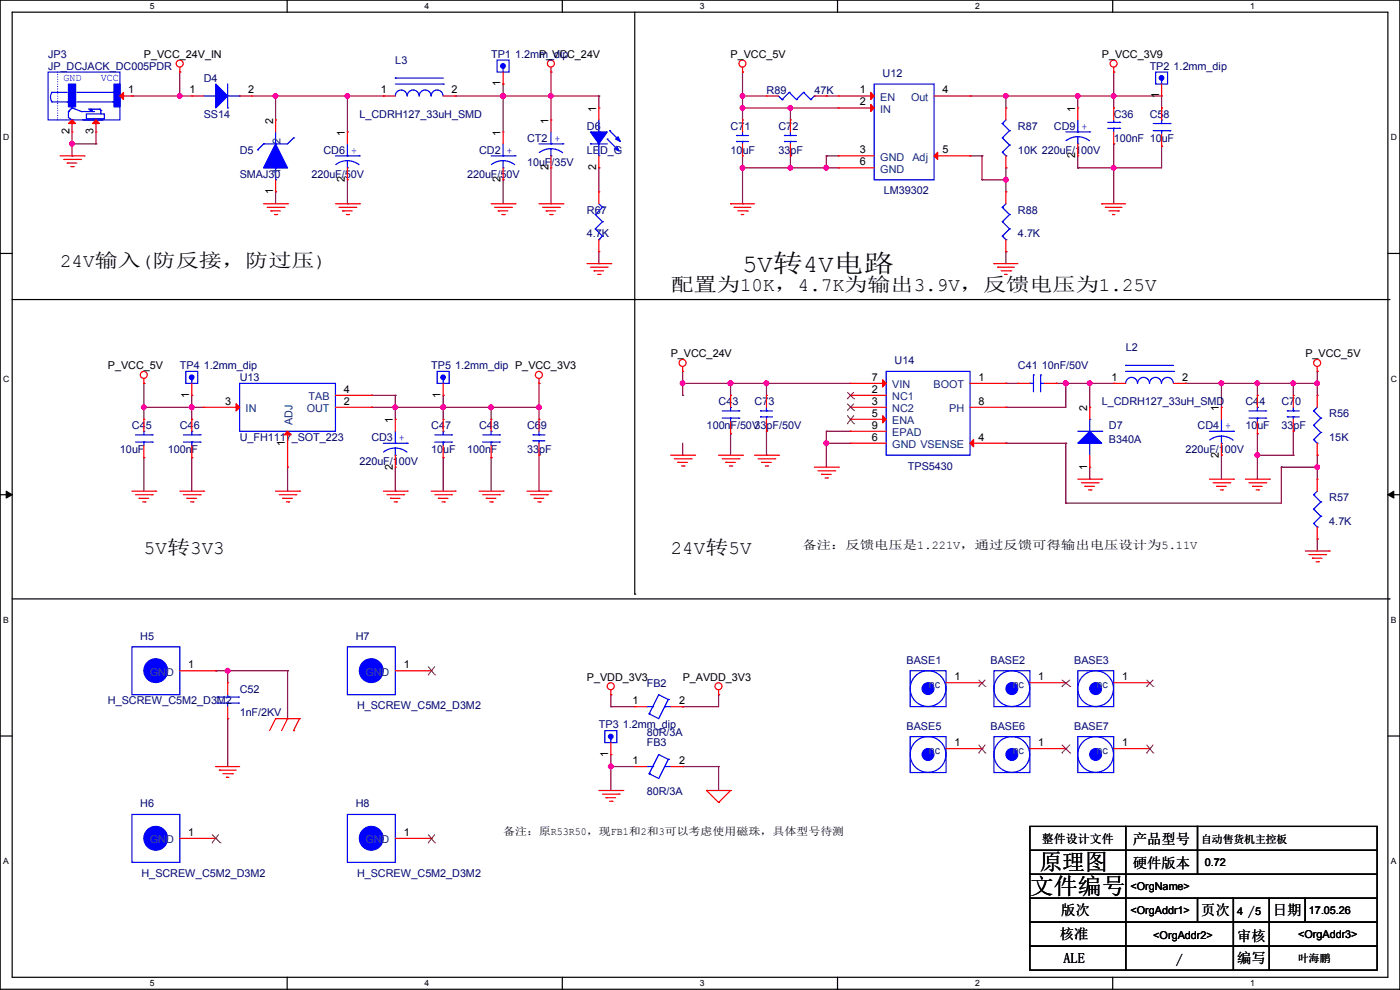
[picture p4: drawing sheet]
<svg xmlns="http://www.w3.org/2000/svg" width="297mm" height="210mm" viewBox="0 0 297 210" stroke-linecap="round" stroke-linejoin="round" font-family="sans-serif">
<path d="M0 0h297v209.8h-297zM2.6 2.6h291.8v204.7h-291.8z" fill="none" stroke="#000" stroke-width=".25"/>
<g fill="#fff">
<path d="M31.7 .3h1v2h-1z"/>
<path d="M31.7 207.6h1v1.9h-1z"/>
</g>
<path d="M60.9 0v2.6M60.9 207.3v2.5" fill="none" stroke="#000" stroke-width=".25"/>
<g fill="#fff">
<path d="M90.1 .3h1v2h-1z"/>
<path d="M90.1 207.6h1v1.9h-1z"/>
</g>
<path d="M119.3 0v2.6M119.3 207.3v2.5" fill="none" stroke="#000" stroke-width=".25"/>
<g fill="#fff">
<path d="M148.5 .3h.9v2h-.9z"/>
<path d="M148.5 207.6h.9v1.9h-.9z"/>
</g>
<path d="M177.7 0v2.6M177.7 207.3v2.5" fill="none" stroke="#000" stroke-width=".25"/>
<g fill="#fff">
<path d="M206.8 .3h1v2h-1z"/>
<path d="M206.8 207.6h1v1.9h-1z"/>
</g>
<path d="M236.1 0v2.6M236.1 207.3v2.5" fill="none" stroke="#000" stroke-width=".25"/>
<g fill="#fff">
<path d="M265.2 .3h1v2h-1z"/>
<path d="M265.2 207.6h1v1.9h-1z"/>
<path d="M.7 28.2h1.2v1.9h-1.2z"/>
<path d="M295.1 28.2h1.2v1.9h-1.2z"/>
<path d="M.7 79.3h1.2v2h-1.2z"/>
<path d="M295.1 79.3h1.2v2h-1.2z"/>
</g>
<path d="M0 53.8h2.6M294.4 53.8h2.6" fill="none" stroke="#000" stroke-width=".25"/>
<g fill="#fff">
<path d="M.7 130.5h1.2v2h-1.2z"/>
<path d="M295.1 130.5h1.1v2h-1.1z"/>
</g>
<path d="M0 104.9h2.6M294.4 104.9h2.6" fill="none" stroke="#000" stroke-width=".25"/>
<path d="M1.3 104.2l1.3 .7-1.3 .8zM294.4 104.9l1.3-.7v1.5z" fill="#000" stroke="#000" stroke-width=".21"/>
<g fill="#fff">
<path d="M.7 181.7h1.2v2h-1.2z"/>
<path d="M295.1 181.7h1.1v2h-1.1z"/>
</g>
<g fill="none" stroke="#000" stroke-width=".25">
<path d="M134.7 2.6v123.4M2.6 63.5h292.1M294.7 63.5h.1M2.6 127h292.1M134.7 126h.1M294.7 127h.1M0 156.1h2.6M294.4 156.1h2.6M218.5 175.3h20.3v5.1h-20.3zM238.8 175.3h15.2v5.1h-15.2zM254 175.3h38.1v5.1h-38.1zM218.5 180.4h20.3v5.1h-20.3z"/>
<path d="M218.5 185.5h20.3v5h-20.3zM218.5 190.5h20.3v5.1h-20.3zM218.5 195.6h20.3v5.1h-20.3zM238.8 180.4h15.2v5.1h-15.2zM238.8 185.5h53.3v5h-53.3zM238.8 190.5h15.2v5.1h-15.2zM238.8 195.6h22.9v5.1h-22.9zM254 190.5h7.7v5.1h-7.7zM254 180.4h38.1v5.1h-38.1zM261.7 195.6h7.6v5.1h-7.6zM261.7 190.5h7.6v5.1h-7.6zM269.3 195.6h22.8v5.1h-22.8z"/>
<path d="M269.3 190.5h7.6v5.1h-7.6zM276.9 190.5h15.2v5.1h-15.2zM218.5 200.7h20.3v5.1h-20.3zM238.8 200.7h22.9v5.1h-22.9zM261.7 200.7h7.6v5.1h-7.6zM269.3 200.7h22.8v5.1h-22.8z"/>
</g>
<g fill="none" stroke="#800040" stroke-width=".25">
<path d="M38.1 15.3h.1M38.1 15.3v5.1M106.7 17.8h.1M106.7 17.8v10.2M116.9 15.3h.1M116.9 15.3v10.1M157.5 15.3h.1M157.5 15.3v10.1M236.3 15.3h.1M236.3 15.3v7.6M15.3 30.5h.1M15.3 33.1h.1"/>
<path d="M15.3 28v5.1M15.3 30.5h5.1M20.4 30.5h.1M20.4 28v2.5M28 20.4h.1M28 20.4h12.7M38.1 20.4h.1M53.4 20.4h27.9M58.5 20.4h.1M58.5 20.4v5M73.7 20.4h.1M73.7 20.4v7.6"/>
<path d="M73.7 38.1v5.1M81.3 20.4h.1M96.6 20.4h30.4M106.7 20.4h.1M106.7 38.1h.1M106.7 38.1v5.1M116.9 20.4h.1M116.9 35.6v7.6M127 35.6h.1M127 20.4h.1M127 20.4v2.5M127 35.6v5.1"/>
<path d="M157.5 22.9h.1M157.5 20.4h.1M157.5 35.6h.1M157.5 20.4h5.1M157.5 33.1v10.1M157.5 35.6h20.3M157.5 22.9h20.3M167.7 22.9h.1M167.7 35.6h.1M167.7 22.9v2.5M167.7 33.1v2.5M175.3 20.4h.1"/>
<path d="M175.3 33.1h.1M175.3 35.6h.1M175.3 20.4h2.5M175.3 33.1v2.5M175.3 33.1h2.5M205.8 33.1h.1M205.8 20.4h.1M205.8 20.4h40.6v2.5M205.8 33.1h2.5M208.3 33.1h.1M208.3 38.1h.1M208.3 33.1v5"/>
<path d="M208.3 38.1h5.1M213.4 20.4h.1M213.4 35.6h.1M213.4 38.1h.1M213.4 20.4v2.5M213.4 35.6v5.1M228.6 20.4h.1M228.6 35.6h.1M228.6 20.4v2.5M228.6 33.1v2.5M236.3 20.4h.1M236.3 30.5h.1"/>
<path d="M236.3 35.6h.1M236.3 30.5v12.7M246.4 31h.1M246.4 22.9h.1M246.4 31v4.6h-17.8M58.5 40.7h.1M58.5 40.7v2.5M73.7 43.2h.1M116.9 43.2h.1M127 55.9h.1M127 53.4v2.5M157.5 43.2h.1"/>
<path d="M213.4 53.4h.1M213.4 53.4v2.5M144.8 78.8v5.1M279.4 78.8h.1M279.4 78.8v5.1M30.5 97.1h.1M30.5 81.3h.1M30.5 86.4h.1M30.5 86.4h12.7M30.5 81.3v7.6M30.5 97.1v7.1M40.7 97.1h.1"/>
<path d="M40.7 86.4h.1M40.7 83.9h.1M40.7 83.9v5M40.7 97.1v7.1M61 99.1h.1M61 99.1v5.1M78.8 83.9h.1M78.8 86.4h.1M78.8 86.4h35.5M78.8 83.9h5.1M83.9 86.4h.1M83.9 83.9h.1"/>
<path d="M83.9 83.9v5M83.9 99.1v5.1M94 97.1h.1M94 86.4h.1M94 83.9h.1M94 83.9v5M94 97.1v7.1M104.2 97.1h.1M104.2 86.4h.1M104.2 86.4v2.5M104.2 97.1v7.1M114.3 81.3h.1"/>
<path d="M114.3 86.4h.1M114.3 81.3v7.6M114.3 96.6v7.6M144.8 81.3h.1M144.8 83.9h.1M144.8 96.6h.1M144.8 81.3h35.6M144.8 94v2.6M155 92h.1M155 83.9h.1M155 81.3h.1M155 81.3v2.6"/>
<path d="M155 92v4.6M162.6 81.3h.1M162.6 96.6h.1M162.6 81.3v2.6M162.6 91.5v5.1M175.3 94h.1M175.3 91.5h.1M175.3 94h5.1M175.3 91.5v7.6M175.3 91.5h5.1M213.4 86.4h.1M213.4 94h.1"/>
<path d="M213.4 81.3h.1M213.4 81.3h2.5M213.4 94h12.7M224.1 81.3h.1M224.1 81.3h12.2M226.1 81.3h.1M226.1 94h.1M226.1 81.3v5.1h-12.7M226.1 94v12.7M231.2 81.3h.1M231.2 81.3v5.1M231.2 99.1v2.5"/>
<path d="M251.5 81.3h.1M251.5 81.3h27.9M259.1 81.3h.1M259.1 96.6h.1M259.1 81.3v5.1M259.1 96.6v5M266.7 96.6h.1M266.7 83.9h.1M266.7 92h.1M266.7 81.3h.1M266.7 81.3v2.6M266.7 92v9.6"/>
<path d="M266.7 96.6h7.7M271.8 99.1h.1M271.8 99.1v7.6h-45.7M271.8 99.1h7.6M274.4 81.3h.1M274.4 96.6h.1M274.4 81.3v2.6M274.4 91.5v5.1M279.4 81.3h.1M279.4 99.1h.1M279.4 96.6h.1M279.4 96.6v5"/>
<path d="M83.9 104.2h.1M114.3 104.2h.1M226.1 106.7h.1M231.2 101.6h.1M279.4 114.3h.1M279.4 114.3v2.6M45.8 142.3h.1M45.8 142.3h15.2M48.3 142.3h.1M48.3 152.4h.1M48.3 142.3v2.5M48.3 152.4v10.2"/>
<path d="M61 142.3h.1M61 142.3v10.1M129.6 147.4h.1M129.6 149.9h.1M129.6 149.9h5.1M129.6 147.4v2.5M144.8 149.9h.1M152.4 147.4h.1M152.4 147.4v2.5h-7.6M129.6 162.6h.1M129.6 160.1h.1M129.6 162.6h5.1"/>
<path d="M129.6 160.1v7.6M144.8 162.6h.1M144.8 162.6h7.6M152.4 162.6h.1M152.4 162.6v5.1"/>
</g>
<g fill="#f0f" stroke="#f0f" stroke-width=".25">
<circle cx="38.1" cy="20.3" r=".49"/>
<circle cx="106.7" cy="20.3" r=".49"/>
<circle cx="231.2" cy="81.3" r=".49"/>
<circle cx="226.1" cy="81.3" r=".49"/>
<circle cx="279.4" cy="81.3" r=".49"/>
<circle cx="274.3" cy="81.3" r=".49"/>
<circle cx="279.4" cy="99.1" r=".49"/>
<circle cx="266.7" cy="96.5" r=".49"/>
<circle cx="259.1" cy="81.3" r=".49"/>
<circle cx="175.3" cy="94" r=".49"/>
<circle cx="155" cy="81.3" r=".49"/>
<circle cx="144.8" cy="81.3" r=".49"/>
<circle cx="40.7" cy="86.4" r=".49"/>
<circle cx="30.5" cy="86.4" r=".49"/>
<circle cx="94" cy="86.4" r=".49"/>
<circle cx="83.8" cy="86.4" r=".49"/>
<circle cx="114.3" cy="86.4" r=".49"/>
<circle cx="104.2" cy="86.4" r=".49"/>
<circle cx="48.3" cy="142.3" r=".49"/>
<circle cx="15.3" cy="30.5" r=".49"/>
<circle cx="129.6" cy="162.6" r=".49"/>
<circle cx="58.4" cy="20.3" r=".49"/>
<circle cx="73.7" cy="20.3" r=".49"/>
<circle cx="266.7" cy="81.3" r=".49"/>
<circle cx="162.6" cy="81.3" r=".49"/>
<circle cx="157.5" cy="35.6" r=".49"/>
<circle cx="236.2" cy="20.3" r=".49"/>
<circle cx="236.2" cy="35.6" r=".49"/>
<circle cx="157.5" cy="20.3" r=".49"/>
<circle cx="213.4" cy="20.3" r=".49"/>
<circle cx="228.6" cy="20.3" r=".49"/>
<circle cx="213.4" cy="38.1" r=".49"/>
<circle cx="167.7" cy="22.9" r=".49"/>
<circle cx="157.5" cy="22.9" r=".49"/>
<circle cx="175.3" cy="35.6" r=".49"/>
<circle cx="167.7" cy="35.6" r=".49"/>
<circle cx="116.9" cy="20.3" r=".49"/>
</g>
<g fill="none" stroke="#f00" stroke-width=".25">
<path d="M38.1 15.3h.1M38.1 14.3v1M106.7 17.8h.1M106.7 15.3v2.5M116.9 15.3h.1M116.9 14.3v1M157.5 15.3h.1M157.5 14.3v1M236.3 15.3h.1M236.3 14.3v1M246.4 17.8v2.6M12.7 33.1h5.1"/>
<path d="M13.5 33.8h3.6M14.3 34.6h.1M14.3 34.6h2M15 35.3h.5M15.3 28h.1M15.3 25.4v2.6M15.5 35.3h.1M17.1 33.8h.1M17.8 33.1h.1M20.4 28h.1M20.4 25.4v2.6M25.4 20.4h2.6"/>
<path d="M28 20.4h.1M40.7 20.4h.1M40.7 20.4h2.5M50.8 20.4h2.6M53.4 20.4h.1M58.5 25.4h.1M58.5 25.4v2.6M58.5 38.1v2.6M73.7 28h.1M73.7 38.1h.1M73.7 28v2.5M73.7 35.6v2.5"/>
<path d="M81.3 20.4h.1M81.3 20.4h2.6M94 20.4h2.6M96.6 20.4h.1M106.7 28h.1M106.7 38.1h.1M106.7 28v2.5M106.7 35.6v2.5M116.9 25.4h.1M116.9 35.6h.1M116.9 25.4v2.6M116.9 33.1v2.5"/>
<path d="M127 22.9h.1M127 35.6h.1M127 22.9v2.5M127 33.1v2.5M157.5 33.1h.1M157.5 25.4h.1M157.5 25.4v2.6M157.5 30.5v2.6M162.6 20.4h.1M162.6 20.4h2.5M167.7 33.1h.1M167.7 25.4h.1"/>
<path d="M167.7 25.4v2.6M167.7 30.5v2.6M172.8 20.4h2.5M175.3 20.4h.1M177.8 20.4h.1M177.8 22.9h.1M177.8 33.1h.1M177.8 35.6h.1M177.8 33.1h7.7M177.8 20.4h7.7M177.8 22.9h7.7M177.8 35.6h7.7"/>
<path d="M198.2 33.1h7.6M198.2 20.4h7.6M205.8 20.4h.1M205.8 33.1h.1M213.4 35.6h.1M213.4 22.9h.1M213.4 22.9v2.5M213.4 33.1v2.5M228.6 22.9h.1M228.6 33.1h.1M228.6 22.9v2.5M228.6 30.5v2.6"/>
<path d="M236.3 22.9h.1M236.3 30.5h.1M236.3 22.9v2.5M236.3 28v2.5M246.4 20.4h.1M246.4 22.9h.1M246.4 31h.1M246.4 22.9v2.5M246.4 28.5v2.5M55.9 43.2h5.1M56.7 44h3.5M57.4 44.7h.1"/>
<path d="M57.4 44.7h2.1M58.2 45.5h.5M58.5 40.7h.1M58.7 45.5h.1M60.2 44h.1M61 43.2h.1M71.2 43.2h5M71.9 44h3.6M72.7 44.7h.1M72.7 44.7h2M73.4 45.5h.6M74 45.5h.1"/>
<path d="M75.5 44h.1M76.2 43.2h.1M104.2 43.2h5.1M104.9 44h3.6M105.7 44.7h.1M105.7 44.7h2M106.5 45.5h.5M107 45.5h.1M108.5 44h.1M109.3 43.2h.1M114.3 43.2h5.1M115.1 44h3.6"/>
<path d="M115.9 44.7h.1M115.9 44.7h2M116.6 45.5h.5M117.1 45.5h.1M118.7 44h.1M119.4 43.2h.1M124.5 55.9h5.1M125.3 56.7h3.5M126 57.4h.1M126 57.4h2.1M126.8 58.2h.5M127 40.7h.1"/>
<path d="M127 53.4h.1M127 40.7v2.5M127 50.8v2.6M127.3 58.2h.1M128.8 56.7h.1M129.6 55.9h.1M155 43.2h.1M155 43.2h5.1M155.7 44h.1M155.7 44h3.6M156.5 44.7h2M157.3 45.5h.1"/>
<path d="M157.3 45.5h.5M158.5 44.7h.1M210.9 55.9h.1M210.9 55.9h5M211.6 56.7h.1M211.6 56.7h3.6M212.4 57.4h2M213.1 58.2h.1M213.1 58.2h.6M213.4 53.4h.1M213.4 40.7h.1M213.4 40.7v2.5"/>
<path d="M213.4 50.8v2.6M214.4 57.4h.1M233.7 43.2h.1M233.7 43.2h5.1M234.5 44h.1M234.5 44h3.5M235.2 44.7h2.1M236 45.5h.1M236 45.5h.5M237.3 44.7h.1M144.8 78.8h.1M144.8 77.8v1"/>
<path d="M279.4 78.8h.1M279.4 77.8v1M30.5 81.3h.1M30.5 88.9h.1M30.5 97.1h.1M30.5 80.3v1M30.5 88.9v2.6M30.5 94.5v2.6M40.7 88.9h.1M40.7 97.1h.1M40.7 83.9h.1M40.7 81.3v2.6"/>
<path d="M40.7 88.9v2.6M40.7 94.5v2.6M43.2 86.4h.1M43.2 86.4h7.6M61 99.1h.1M61 91.5v7.6M71.2 86.4h7.6M71.2 83.9h7.6M78.8 86.4h.1M78.8 83.9h.1M83.9 88.9h.1M83.9 99.1h.1"/>
<path d="M83.9 88.9v2.6M83.9 96.6v2.5M94 83.9h.1M94 88.9h.1M94 97.1h.1M94 81.3v2.6M94 88.9v2.6M94 94.5v2.6M104.2 88.9h.1M104.2 97.1h.1M104.2 88.9v2.6M104.2 94.5v2.6"/>
<path d="M114.3 81.3h.1M114.3 96.6h.1M114.3 88.9h.1M114.3 80.3v1M114.3 88.9v2.6M114.3 94v2.6M142.3 96.6h5.1M143 97.3h3.6M143.8 98.1h.1M143.8 98.1h2M144.6 98.8h.5M145.1 98.8h.1"/>
<path d="M146.6 97.3h.1M147.4 96.6h.1M152.4 96.6h5.1M153.2 97.3h3.6M154 98.1h.1M154 98.1h2M154.7 98.8h.5M155 83.9h.1M155 92h.1M155 83.9v2.5M155 89.5v2.5M155.2 98.8h.1"/>
<path d="M156.8 97.3h.1M157.5 96.6h.1M160.1 96.6h5M160.8 97.3h3.6M161.6 98.1h.1M161.6 98.1h2M162.3 98.8h.6M162.6 91.5h.1M162.6 83.9h.1M162.6 83.9v2.5M162.6 88.9v2.6M162.9 98.8h.1"/>
<path d="M164.4 97.3h.1M165.1 96.6h.1M172.8 99.1h5M173.5 99.9h3.6M177.1 99.9h.1M177.8 99.1h.1M180.4 83.9h.1M180.4 86.4h.1M180.4 81.3h.1M180.4 94h.1M180.4 88.9h.1M180.4 91.5h.1"/>
<path d="M180.4 86.4h7.6M180.4 83.9h7.6M180.4 81.3h7.6M180.4 94h7.6M180.4 88.9h7.6M180.4 91.5h7.6M205.8 86.4h7.6M205.8 81.3h7.6M205.8 94h7.6M213.4 81.3h.1M213.4 94h.1M213.4 86.4h.1"/>
<path d="M215.9 81.3h.1M215.9 81.3h2.6M221.5 81.3h2.6M224.1 81.3h.1M231.2 86.4h.1M231.2 99.1h.1M231.2 86.4v2.5M231.2 96.6v2.5M236.3 81.3h.1M236.3 81.3h2.5M249 81.3h2.5M251.5 81.3h.1"/>
<path d="M259.1 86.4h.1M259.1 96.6h.1M259.1 86.4v2.5M259.1 94v2.6M266.7 83.9h.1M266.7 92h.1M266.7 83.9v2.5M266.7 89.5v2.5M274.4 91.5h.1M274.4 83.9h.1M274.4 83.9v2.5M274.4 88.9v2.6"/>
<path d="M279.4 96.6h.1M279.4 83.9h.1M279.4 83.9v2.5M279.4 94v2.6M28 104.2h5.1M28.7 104.9h3.6M29.5 105.7h.1M29.5 105.7h2M30.3 106.5h.5M30.8 106.5h.1M32.3 104.9h.1M33.1 104.2h.1"/>
<path d="M38.1 104.2h5.1M38.9 104.9h3.6M39.7 105.7h.1M39.7 105.7h2M40.4 106.5h.5M40.9 106.5h.1M42.5 104.9h.1M43.2 104.2h.1M58.5 104.2h5M59.2 104.9h3.6M60 105.7h.1M60 105.7h2"/>
<path d="M60.7 106.5h.6M61.3 106.5h.1M62.8 104.9h.1M63.5 104.2h.1M81.3 104.2h5.1M82.1 104.9h3.5M82.8 105.7h.1M82.8 105.7h2.1M83.6 106.5h.5M84.1 106.5h.1M85.6 104.9h.1M86.4 104.2h.1"/>
<path d="M91.5 104.2h5.1M92.2 104.9h3.6M93 105.7h.1M93 105.7h2M93.8 106.5h.5M94.3 106.5h.1M95.8 104.9h.1M96.6 104.2h.1M101.6 104.2h5.1M102.4 104.9h3.6M103.2 105.7h.1M103.2 105.7h2"/>
<path d="M103.9 106.5h.5M104.4 106.5h.1M106 104.9h.1M106.7 104.2h.1M111.8 104.2h5.1M112.6 104.9h3.5M113.3 105.7h.1M113.3 105.7h2.1M114.1 106.5h.5M114.6 106.5h.1M116.1 104.9h.1M116.9 104.2h.1"/>
<path d="M174.3 100.6h.1M174.3 100.6h2M175 101.4h.6M175.6 101.4h.1M228.6 101.6h5.1M229.4 102.4h3.6M230.2 103.2h.1M230.2 103.2h2M230.9 103.9h.5M231.4 103.9h.1M233 102.4h.1M233.7 101.6h.1"/>
<path d="M256.6 101.6h5.1M257.3 102.4h3.6M258.1 103.2h.1M258.1 103.2h2M258.9 103.9h.5M259.4 103.9h.1M260.9 102.4h.1M261.7 101.6h.1M264.2 101.6h5.1M265 102.4h3.5M265.7 103.2h.1M265.7 103.2h2.1"/>
<path d="M266.5 103.9h.5M267 103.9h.1M268.5 102.4h.1M269.3 101.6h.1M276.9 116.9h5.1M277.7 117.6h3.5M278.4 118.4h.1M278.4 118.4h2.1M279.2 119.2h.5M279.4 114.3h.1M279.4 101.6h.1M279.4 101.6v2.6"/>
<path d="M279.4 111.8v2.5M279.7 119.2h.1M281.2 117.6h.1M282 116.9h.1M38.1 142.3h7.7M45.8 142.3h.1M48.3 144.8h.1M48.3 152.4h.1M48.3 144.8v2.6M48.3 149.9v2.5M58.5 152.4h.1M58.5 152.4l-1.3 2.6"/>
<path d="M58.5 152.4h5M61 152.4h.1M61 152.4l-1.3 2.6M62.3 155h.1M63.5 152.4h.1M63.5 152.4l-1.2 2.6M83.9 142.3h7.6M91.5 142.3h.1M129.6 147.4h.1M129.6 146.3v1.1M129.6 157.5v2.6M134.7 149.9h.1"/>
<path d="M134.7 149.9h2.5M142.3 149.9h2.5M144.8 149.9h.1M152.4 147.4h.1M152.4 146.3v1.1M200.7 158.8h7.6M200.7 144.8h7.6M208.3 158.8h.1M208.3 144.8h.1M218.5 158.8h7.6M218.5 144.8h7.6M226.1 158.8h.1"/>
<path d="M226.1 144.8h.1M236.3 158.8h7.6M236.3 144.8h7.6M243.9 158.8h.1M243.9 144.8h.1M38.1 177.8h7.7M45.8 162.6h.1M45.8 177.8h.1M45.8 162.6h5M46.5 163.4h.1M46.5 163.4h3.6M47.3 164.1h2"/>
<path d="M48 164.9h.1M48 164.9h.6M49.3 164.1h.1M83.9 177.8h7.6M91.5 177.8h.1M127 167.7h5.1M127.8 168.4h3.6M128.6 169.2h.1M128.6 169.2h2M129.3 170h.5M129.6 160.1h.1M129.8 170h.1"/>
<path d="M131.4 168.4h.1M132.1 167.7h.1M134.7 162.6h.1M134.7 162.6h2.5M142.3 162.6h2.5M144.8 162.6h.1M149.9 167.7h.1M149.9 167.7h5.1M149.9 167.7l2.5 2.5M152.4 170.2h.1M155 167.7h.1M155 167.7l-2.6 2.5"/>
<circle cx="38.1" cy="13.5" r=".74"/>
<circle cx="116.9" cy="13.5" r=".74"/>
<circle cx="157.5" cy="13.5" r=".74"/>
<circle cx="236.2" cy="13.5" r=".74"/>
<circle cx="30.5" cy="79.5" r=".74"/>
<circle cx="114.3" cy="79.5" r=".74"/>
<circle cx="144.8" cy="77" r=".74"/>
<circle cx="279.4" cy="77" r=".74"/>
<circle cx="129.6" cy="145.6" r=".74"/>
<circle cx="152.4" cy="145.6" r=".74"/>
</g>
<g fill="none" stroke="#00f" stroke-width=".25">
<path d="M10.2 15.3h15.2v10.1h-15.2zM11 19.6h.1M11 19.6h3.3M11 19.6l-.3 1 .3 1M16.3 19.6h7.6M23.9 19.6h.1M48.3 17.8v5.1M83.9 16.6h.1M83.9 17.8h10.1M83.9 16.6h10.1M94 17.8h.1M105.5 12.7h2.5v2.6h-2.5z"/>
<path d="M106.7 14.5h.1M106.7 14.5v.8M167.4 19.6h.1M167.4 19.6l1.6 1.5M167.4 19.6l-1.5 1.5M170.5 19.6h.1M170.5 19.6l1.5 1.5M170.5 19.6l-1.5 1.5M185.5 17.8h12.7v20.3h-12.7zM245.2 15.3h2.5v2.5h-2.5zM246.4 17.1h.1M246.4 17.1v.7"/>
<path d="M11 21.6h3.3M14.3 21.6h.1M14.5 23.7h.1M14.5 23.7v1.2l.8 .5M15.3 22.9h.1M15.3 22.6h.1M15.3 25.4h.1M15.3 22.9l-.8 .8M15.3 22.9l2 .8M15.3 22.6v.3M16.3 21.6h7.6M17.3 23.7h.1"/>
<path d="M17.3 23.7h2.6M17.6 25.4h4M18.3 24.2h3.8v1h-3.8zM18.8 23.2h.1M18.8 23.2h2.3M19.9 23.7h.1M20.4 25.4h.1M20.4 25.2v.2M21.1 23.2h.1M21.1 23.2l.3 .2M21.4 23.4h.1M21.4 23.4v.8"/>
<path d="M21.6 25.4h.1M23.9 21.6h.1M43.2 20.4h2.6M45.8 20.4h.1M48.3 22.9h.1M48.3 20.4h2.5M50.8 20.4h.1M54.7 31.8h.1M55.9 35.6h5.1M55.9 30.5h.1M55.9 30.5l-1.2 1.3M58.5 38.1h.1"/>
<path d="M58.5 30.5h.1M58.5 28v2.5M58.5 35.6v2.5M62.3 29.3h.1M62.3 29.3l-1.3 1.2h-5.1M71.2 33.1h5M73.7 35.6h.1M73.7 33.1h.1M73.7 34.1l1.6 .3 .9 .5M73.7 34.1l-1.1 .1-1.4 .7M73.7 30.5v2.6M73.7 34.1v1.5"/>
<path d="M76.2 33.1h.1M83.9 20.4a1.25 1.25 0 0 1 1.2-1.3 1.25 1.25 0 0 1 1.3 1.3M86.4 20.4a1.25 1.25 0 0 1 1.3-1.3 1.25 1.25 0 0 1 1.2 1.3M88.9 20.4a1.25 1.25 0 0 1 1.3-1.3 1.25 1.25 0 0 1 1.2 1.3M91.5 20.4a1.25 1.25 0 0 1 1.2-1.3 1.25 1.25 0 0 1 1.3 1.3M104.2 33.1h5.1M106.7 35.6h.1M106.7 33.1h.1M106.7 34.1l1.6 .3 .9 .5M106.7 34.1l-1 .1-1.5 .7M106.7 30.5v2.6M106.7 34.1v1.5"/>
<path d="M109.3 33.1h.1M114.3 30.5h5.1M116.9 33.1h.1M116.9 30.5h.1M116.9 31.5l1.5 .4 .9 .5M116.9 31.5l-1.1 .2-1.4 .7M116.9 28v2.5M116.9 31.5v1.6M119.4 30.5h.1M125.3 30.5h.1M125.3 30.5h3.5M127 28h.1"/>
<path d="M127 33.1h.1M127 25.4v2.6M127 30.5v2.6M128.8 29.5h.1M128.8 29.5l1.8 1.8M129.3 27.7h.1M129.3 27.7l1.6 1.6M156.3 28.7h.1M156.3 30h.1M156.3 28.7h2.5M156.3 30h2.5M157.5 30h.1"/>
<path d="M157.5 28.7h.1M157.5 28v.7M157.5 30v.5M165.1 20.4l.8 .7M165.9 21.1h.1M166.4 28.7h.1M166.4 30h.1M166.4 28.7h2.6M166.4 30h2.6M167.7 30h.1M167.7 28.7h.1M167.7 28v.7"/>
<path d="M167.7 30v.5M169 21.1h.1M172 21.1h.1M172.8 20.4h.1M172.8 20.4l-.8 .7M212.6 32.3h.1M212.6 29.3h.1M212.6 26.2h.1M212.6 32.3l.8 .8M212.6 29.3l1.6 1.5M212.6 26.2l1.6 1.5M213.4 33.1h.1"/>
<path d="M213.4 25.4l-.8 .8M214.2 30.8h.1M214.2 27.7h.1M214.2 30.8l-1.6 1.5M214.2 27.7l-1.6 1.6M226.1 28h5.1M228.6 30.5h.1M228.6 28h.1M228.6 29l1.6 .3 .9 .6M228.6 29l-1 .1-1.4 .7M228.6 25.4v2.6M228.6 29v1.5"/>
<path d="M231.2 28h.1M235 27.2h2.5M235 26h2.5M236.3 26h.1M236.3 27.2h.1M236.3 25.4v.6M236.3 27.2v.8M237.5 27.2h.1M237.5 26h.1M244.6 27.7h3.6M244.6 26.2h3.6M246.4 25.4h.1"/>
<path d="M246.4 27.7h.1M246.4 25.4v.8M246.4 27.7v.8M248.2 27.7h.1M248.2 26.2h.1M126.3 45.5h.1M126.3 48.6h.1M126.3 45.5l1.5 1.5M126.3 48.6l1.5 1.5M127 50.8h.1M127 43.2l.8 .8M127.8 44h.1"/>
<path d="M127.8 47h.1M127.8 50.1h.1M127.8 44l-1.5 1.5M127.8 47l-1.5 1.6M127.8 50.1l-.8 .7M212.6 50.1h.1M212.6 47h.1M212.6 44h.1M212.6 50.1l.8 .7M212.6 47l1.6 1.6M212.6 44l1.6 1.5M213.4 50.8h.1"/>
<path d="M213.4 43.2l-.8 .8M214.2 48.6h.1M214.2 45.5h.1M214.2 48.6l-1.6 1.5M214.2 45.5l-1.6 1.5M39.4 78.8h2.6v2.5h-2.6zM92.8 78.8h2.5v2.5h-2.5zM188 78.8h17.8v17.8h-17.8zM219.2 79.5h.1M219.2 79.5v3.6M220.8 79.5h.1M220.8 79.5v3.6"/>
<path d="M238.8 77.5h.1M238.8 78.8h10.2M238.8 77.5h10.2M249 78.8h.1M28.7 93.8h3.6M28.7 92.2h3.6M30.5 91.5h.1M30.5 93.8h.1M30.5 91.5v.7M30.5 93.8v.7M32.3 93.8h.1M32.3 92.2h.1"/>
<path d="M38.9 93.8h3.6M38.9 92.2h3.6M40.7 91.5h.1M40.7 93.8h.1M40.7 80.6h.1M40.7 80.6v.7M40.7 91.5v.7M40.7 93.8v.7M42.5 93.8h.1M42.5 92.2h.1M50.8 81.3h20.4v10.2h-20.4zM81.3 94h5.1"/>
<path d="M83.9 96.6h.1M83.9 94h.1M83.9 95l1.5 .4 .9 .5M83.9 95l-1.1 .2-1.4 .7M83.9 91.5v2.5M83.9 95v1.6M86.4 94h.1M92.2 93.8h3.6M92.2 92.2h3.6M94 80.6h.1M94 91.5h.1M94 93.8h.1"/>
<path d="M94 80.6v.7M94 91.5v.7M94 93.8v.7M95.8 93.8h.1M95.8 92.2h.1M102.4 93.8h3.6M102.4 92.2h3.6M104.2 91.5h.1M104.2 93.8h.1M104.2 91.5v.7M104.2 93.8v.7M106 93.8h.1"/>
<path d="M106 92.2h.1M113.1 92.2h.1M113.1 93.5h.1M113.1 92.2h2.5M113.1 93.5h2.5M114.3 93.5h.1M114.3 92.2h.1M114.3 91.5v.7M114.3 93.5v.5M153.2 88.7h3.6M153.2 87.2h3.6M155 86.4h.1"/>
<path d="M155 88.7h.1M155 86.4v.8M155 88.7v.8M156.8 88.7h.1M156.8 87.2h.1M161.3 87.2h.1M161.3 88.4h.1M161.3 87.2h2.6M161.3 88.4h2.6M162.6 88.4h.1M162.6 87.2h.1M162.6 86.4v.8"/>
<path d="M162.6 88.4v.5M218.5 81.3h.1M218.5 81.3h.7M220.8 81.3h.1M220.8 81.3h.7M228.6 91.5h5.1M231.2 94h.1M231.2 88.9h.1M231.2 88.9v2.6M231.2 94v2.6M233.7 91.5h.1M238.8 81.3a1.25 1.25 0 0 1 1.3-1.2 1.25 1.25 0 0 1 1.2 1.2"/>
<path d="M241.3 81.3a1.25 1.25 0 0 1 1.3-1.2 1.25 1.25 0 0 1 1.2 1.2 1.29 1.29 0 0 1 1.3-1.2 1.29 1.29 0 0 1 1.3 1.2 1.25 1.25 0 0 1 1.3-1.2 1.25 1.25 0 0 1 1.2 1.2M256.6 91.5h5.1M259.1 94h.1M259.1 91.5h.1M259.1 92.5l1.6 .3 .9 .6M259.1 92.5l-1 .1-1.5 .7M259.1 88.9v2.6M259.1 92.5v1.5M261.7 91.5h.1M265 88.7h3.5M265 87.2h3.5M266.7 86.4h.1"/>
<path d="M266.7 88.7h.1M266.7 86.4v.8M266.7 88.7v.8M268.5 88.7h.1M268.5 87.2h.1M273.1 87.2h.1M273.1 88.4h.1M273.1 87.2h2.5M273.1 88.4h2.5M274.4 88.4h.1M274.4 87.2h.1M274.4 86.4v.8"/>
<path d="M274.4 88.4v.5M278.7 93.3h.1M278.7 90.2h.1M278.7 87.2h.1M278.7 93.3l.7 .7M278.7 90.2l1.5 1.5M278.7 87.2l1.5 1.5M279.4 94h.1M279.4 86.4l-.7 .8M280.2 91.7h.1M280.2 88.7h.1M280.2 91.7l-1.5 1.6"/>
<path d="M280.2 88.7l-1.5 1.5M278.7 111h.1M278.7 108h.1M278.7 104.9h.1M278.7 111l.7 .8M278.7 108l1.5 1.5M278.7 104.9l1.5 1.6M279.4 111.8h.1M279.4 104.2l-.7 .7M280.2 109.5h.1M280.2 106.5h.1M280.2 109.5l-1.5 1.5"/>
<path d="M280.2 106.5l-1.5 1.5M28 137.2h10.1v10.2h-10.1zM73.7 137.2h10.2v10.2h-10.2zM46 149.1h4.6M46 147.9h4.6M48.3 147.9h.1M48.3 149.1h.1M48.3 147.4v.5M48.3 149.1v.8M50.6 149.1h.1M50.6 147.9h.1M128.3 155h2.6v2.5h-2.6z"/>
<path d="M129.6 156.8h.1M129.6 156.8v.7M137.2 149.9h1.3M137.7 151.4h.1M138.5 149.9h.1M141 149.9h.1M141 149.9h1.3M141.8 148.4h.1M141.8 148.4l-2.1-1-2 4M141.8 148.4l-2.1 4-2-1M193.1 156.3h7.6v7.6h-7.6zM193.1 142.3h7.6v7.6h-7.6z"/>
<path d="M210.9 156.3h7.6v7.6h-7.6zM210.9 142.3h7.6v7.6h-7.6zM228.6 156.3h7.7v7.6h-7.7zM228.6 142.3h7.7v7.6h-7.7zM28 172.8h10.1v10.1h-10.1zM73.7 172.8h10.2v10.1h-10.2zM137.2 162.6h1.3M137.7 164.1h.1M138.5 162.6h.1M141 162.6h.1M141 162.6h1.3M141.8 161.1h.1"/>
<path d="M141.8 161.1l-2.1-1-2 4M141.8 161.1l-2.1 4-2-1"/>
<circle cx="196.9" cy="146.1" r="3.8"/>
<circle cx="214.7" cy="146.1" r="3.8"/>
<circle cx="232.4" cy="146.1" r="3.8"/>
<circle cx="196.9" cy="160" r="3.8"/>
<circle cx="214.7" cy="160" r="3.8"/>
<circle cx="232.4" cy="160" r="3.8"/>
</g>
<g fill="#00f" stroke="#00f" stroke-width=".25">
<path d="M45.8 17.8l2.5 2.6-2.5 2.5z"/>
<path d="M231.2 91.5l2.5 2.5h-5.1z"/>
<path d="M125.3 28h3.5l-1.8 2.5z" fill-rule="evenodd"/>
<path d="M130.9 31l.5 1-1.1-.5z" fill-rule="evenodd"/>
<path d="M130.6 29.5l.5-.5 .5 1z" fill-rule="evenodd"/>
<path d="M58.5 30.5l2.5 5.1h-5.1z" fill-rule="evenodd"/>
<path d="M14.5 17.8h1.5v4.8h-1.5z" fill-rule="evenodd"/>
<path d="M24.2 17.8h1.2v4.8h-1.2z" fill-rule="evenodd"/>
<circle cx="246.4" cy="16.5" r=".49"/>
<circle cx="94" cy="80" r=".49"/>
<circle cx="33" cy="177.8" r="2.52"/>
<circle cx="196.9" cy="160" r="1.25"/>
<circle cx="214.7" cy="160" r="1.25"/>
<circle cx="78.8" cy="177.8" r="2.52"/>
<circle cx="232.4" cy="160" r="1.25"/>
<circle cx="196.9" cy="146.1" r="1.25"/>
<circle cx="214.7" cy="146.1" r="1.25"/>
<circle cx="106.7" cy="14" r=".49"/>
<circle cx="232.4" cy="146.1" r="1.25"/>
<circle cx="33" cy="142.3" r="2.52"/>
<circle cx="40.7" cy="80" r=".49"/>
<circle cx="19.3" cy="23.4" r=".23"/>
<circle cx="78.8" cy="142.3" r="2.52"/>
<circle cx="129.6" cy="156.2" r=".49"/>
</g>
<g fill="#f00" stroke="#f00" stroke-width=".25">
<path d="M50.1 85.6l.7 .8-.7 .8z"/>
<path d="M60.2 92.2l.8-.7 .8 .7z"/>
<path d="M205.8 94l.7-.7v1.5z"/>
<path d="M187.2 80.6l.8 .7-.8 .8z"/>
<path d="M187.2 88.2l.8 .7-.8 .8z"/>
<path d="M184.7 19.6l.8 .8-.8 .7z"/>
<path d="M184.7 22.1l.8 .8-.8 .8z"/>
<path d="M198.2 33.1l.7-.8v1.5z"/>
<path d="M25.4 20.4l.8-.8v1.5z"/>
<path d="M14.5 26.2l.8-.8 .7 .8z"/>
<path d="M19.6 26.2l.8-.8 .7 .8z"/>
</g>
<g fill="none" stroke="#804000" stroke-width=".21">
<path d="M179.7 84.6h.1M179.7 87.1h.1M179.7 89.9h.1M179.7 83.2l1.5 1.4M179.7 85.6l1.5 1.5M179.7 88.1l1.5 1.8M181.2 84.6h.1M181.2 87.1h.1M181.2 89.9h.1M181.2 83.2l-1.5 1.4M181.2 85.6l-1.5 1.5M181.2 88.1l-1.5 1.8"/>
<path d="M90.8 143.1h.1M90.8 141.4l1.5 1.7M92.3 143.1h.1M92.3 141.4l-1.5 1.7M207.6 159.7h.1M207.6 145.6h.1M207.6 158l1.4 1.7M207.6 144.2l1.4 1.4M209 159.7h.1M209 145.6h.1M209 158l-1.4 1.7M209 144.2l-1.4 1.4"/>
<path d="M225.2 159.7h.1M225.2 145.6h.1M225.2 158l1.8 1.7M225.2 144.2l1.8 1.4M227 159.7h.1M227 145.6h.1M227 158l-1.8 1.7M227 144.2l-1.8 1.4M243.2 159.7h.1M243.2 145.6h.1M243.2 158l1.5 1.7M243.2 144.2l1.5 1.4"/>
<path d="M244.7 159.7h.1M244.7 145.6h.1M244.7 158l-1.5 1.7M244.7 144.2l-1.5 1.4M45 178.8h.1M45 177l1.7 1.8M46.4 177l-1.4 1.8M46.7 178.8h.1M90.8 178.8h.1M90.8 177l1.5 1.8M92.3 178.8h.1M92.3 177l-1.5 1.8"/>
</g>
<path d="M12.2 15.3v10.1M12.2 25.4h.1" fill="none" stroke="#00f" stroke-width=".25" stroke-dasharray="0 .5"/>
<text font-size="5.3" x="157.5" y="57.7">5V转4V电路</text>
<g font-size="4.8">
<text x="220.5" y="184.5">原理图</text>
<text x="218.5" y="189.6">文件编号</text>
</g>
<g font-size="4.1">
<text x="12.7" y="56.6">24V输入(防反接，防过压)</text>
<text x="142.3" y="61.7">配置为10K，4.7K为输出3.9V，反馈电压为1.25V</text>
<text x="30.5" y="117.6">5V转3V3</text>
<text x="142.3" y="117.6">24V转5V</text>
</g>
<g font-size="3">
<text x="240.3" y="178.9">产品型号</text>
<text x="240.3" y="184">硬件版本</text>
<text x="225.1" y="194.2">版次</text>
<text x="254.8" y="194.2">页次</text>
<text x="264.7" y="194.4">/</text>
<text x="270" y="194.2">日期</text>
<text x="224.8" y="199.3">核准</text>
<text x="262.4" y="199.5">审核</text>
<text x="225.6" y="204.3">ALE</text>
<text x="249.5" y="204.6">/</text>
<text x="262.4" y="204.3">编写</text>
</g>
<g font-size="2.5">
<text x="170.2" y="116.4">备注：反馈电压是1.221V，通过反馈可得输出电压设计为5.11V</text>
<text x="221" y="178.8">整件设计文件</text>
</g>
<g font-size="2.3" fill="#000080">
<text x="10.2" y="12.3">JP3</text>
<text x="10.2" y="14.8">JP_DCJACK_DC005PDR</text>
<text x="43.2" y="17.4">D4</text>
<text x="83.9" y="13.5">L3</text>
<text x="104.2" y="12.3">TP1</text>
<text x="109.3" y="12.3">1.2mm_dip</text>
<text x="187.3" y="16.3">U12</text>
<text x="243.9" y="14.8">TP2</text>
<text x="249" y="14.8">1.2mm_dip</text>
<text x="162.6" y="19.9">R89</text>
<text x="172.8" y="19.9">47K</text>
<text x="43.2" y="25">SS14</text>
<text x="76.2" y="25">L_CDRH127_33uH_SMD</text>
<text x="124.5" y="27.5">D6</text>
<text x="155" y="27.5">C71</text>
<text x="165.2" y="27.5">C72</text>
<text x="216" y="27.5">R87</text>
<text x="223.6" y="27.5">CD9</text>
<text x="236.3" y="25">C36</text>
<text x="243.9" y="25">C58</text>
<text x="50.8" y="32.6">D5</text>
<text x="68.6" y="32.6">CD6</text>
<text x="101.6" y="32.6">CD2</text>
<text x="111.8" y="30.1">CT2</text>
<text x="111.8" y="35.1">10uF/35V</text>
<text x="124.5" y="32.6">LED_G</text>
<text x="155" y="32.6">10uF</text>
<text x="165.2" y="32.6">33pF</text>
<text x="216" y="32.6">10K 220uF/100V</text>
<text x="236.3" y="30.1">100nF 10uF</text>
<text x="50.8" y="37.7">SMAJ30</text>
<text x="66.1" y="37.7">220uF/50V</text>
<text x="99.1" y="37.7">220uF/50V</text>
<text x="187.5" y="41.2">LM39302</text>
<text x="124.5" y="45.3">R67</text>
<text x="216" y="45.3">R88</text>
<text x="124.5" y="50.4">4.7K</text>
<text x="216" y="50.4">4.7K</text>
<text x="189.8" y="77.3">U14</text>
<text x="238.8" y="74.5">L2</text>
<text x="38.1" y="78.3">TP4</text>
<text x="43.2" y="78.3">1.2mm_dip</text>
<text x="50.8" y="80.9">U13</text>
<text x="91.5" y="78.3">TP5</text>
<text x="96.6" y="78.3">1.2mm_dip P_VCC_3V3</text>
<text x="216" y="78.3">C41</text>
<text x="221" y="78.3">10nF/50V</text>
<text x="152.5" y="85.9">C43</text>
<text x="160.1" y="85.9">C73</text>
<text x="233.7" y="85.9">L_CDRH127_33uH_SMD</text>
<text x="264.2" y="85.9">C44</text>
<text x="271.8" y="85.9">C70</text>
<text x="282" y="88.5">R56</text>
<text x="28" y="91">C45</text>
<text x="38.1" y="91">C46</text>
<text x="50.8" y="93.6">U_FH1117_SOT_223</text>
<text x="78.8" y="93.6">CD3</text>
<text x="91.5" y="91">C47</text>
<text x="101.6" y="91">C48</text>
<text x="111.8" y="91">C69</text>
<text x="149.9" y="91">100nF/50V33pF/50V</text>
<text x="235.3" y="91">D7</text>
<text x="235.3" y="94.1">B340A</text>
<text x="254.1" y="91">CD4</text>
<text x="264.2" y="91">10uF</text>
<text x="271.8" y="91">33pF</text>
<text x="282" y="93.6">15K</text>
<text x="25.4" y="96.1">10uF</text>
<text x="35.6" y="96.1">100nF</text>
<text x="76.2" y="98.6">220uF/100V</text>
<text x="91.5" y="96.1">10uF</text>
<text x="99.1" y="96.1">100nF</text>
<text x="111.8" y="96.1">33pF</text>
<text x="192.6" y="99.7">TPS5430</text>
<text x="251.5" y="96.1">220uF/100V</text>
<text x="282" y="106.3">R57</text>
<text x="282" y="111.3">4.7K</text>
<text x="29.8" y="135.7">H5</text>
<text x="75.5" y="135.7">H7</text>
<text x="192.3" y="140.8">BASE1</text>
<text x="210.1" y="140.8">BASE2</text>
<text x="227.9" y="140.8">BASE3</text>
<text x="22.9" y="149.4">H_SCREW_C5M2_D3M2</text>
<text x="50.8" y="146.9">C52</text>
<text x="137.2" y="145.6">FB2</text>
<text x="50.8" y="152">1nF/2KV</text>
<text x="75.7" y="150.5">H_SCREW_C5M2_D3M2</text>
<text x="127" y="154.5">TP3</text>
<text x="132.1" y="154.5">1.2mm_dip</text>
<text x="192.3" y="154.8">BASE5</text>
<text x="210.1" y="154.8">BASE6</text>
<text x="227.9" y="154.8">BASE7</text>
<text x="137.2" y="156">80R/3A</text>
<text x="137.2" y="158.3">FB3</text>
<text x="29.8" y="171.3">H6</text>
<text x="75.5" y="171.3">H8</text>
<text x="137.2" y="168.7">80R/3A</text>
<text x="30" y="186">H_SCREW_C5M2_D3M2</text>
<text x="75.7" y="186">H_SCREW_C5M2_D3M2</text>
</g>
<g font-size="2.3" fill="#00f">
<text x="13.5" y="17.1">GND</text>
<text x="21.4" y="17.1">VCC</text>
<text x="229.4" y="27.6">+</text>
<text x="74.5" y="32.6">+</text>
<text x="107.5" y="32.6">+</text>
<text x="117.6" y="30.1">+</text>
<text x="84.6" y="93.6">+</text>
<text x="259.9" y="91.1">+</text>
</g>
<g font-size="2.3">
<text x="30.5" y="12.3">P_VCC_24V_IN</text>
<text x="114.4" y="12.3">P_VCC_24V</text>
<text x="155" y="12.3">P_VCC_5V</text>
<text x="233.7" y="12.3">P_VCC_3V9</text>
<text x="27.2" y="19.8">1</text>
<text x="40.2" y="19.8">1</text>
<text x="52.6" y="19.8">2</text>
<text x="80.8" y="19.8">1</text>
<text x="95.8" y="19.8">2</text>
<text x="106.2" y="18.3" transform="rotate(-90 106.2 18.3)">1</text>
<text x="126.5" y="23.7" transform="rotate(-90 126.5 23.7)">1</text>
<text x="182.4" y="19.8">1</text>
<text x="182.4" y="22.4">2</text>
<text x="200" y="19.8">4</text>
<text x="228.1" y="23.7" transform="rotate(-90 228.1 23.7)">1</text>
<text x="245.9" y="20.9" transform="rotate(-90 245.9 20.9)">1</text>
<text x="14.7" y="28.5" transform="rotate(-90 14.7 28.5)">2</text>
<text x="19.8" y="28.5" transform="rotate(-90 19.8 28.5)">3</text>
<text x="57.9" y="26.2" transform="rotate(-90 57.9 26.2)">2</text>
<text x="73.2" y="28.7" transform="rotate(-90 73.2 28.7)">1</text>
<text x="106.2" y="28.7" transform="rotate(-90 106.2 28.7)">1</text>
<text x="116.3" y="26.2" transform="rotate(-90 116.3 26.2)">1</text>
<text x="182.4" y="32.5">3</text>
<text x="182.4" y="35.1">6</text>
<text x="200" y="32.5">5</text>
<text x="228.1" y="33.6" transform="rotate(-90 228.1 33.6)">2</text>
<text x="57.9" y="41.2" transform="rotate(-90 57.9 41.2)">1</text>
<text x="73.2" y="38.7" transform="rotate(-90 73.2 38.7)">2</text>
<text x="106.2" y="38.7" transform="rotate(-90 106.2 38.7)">2</text>
<text x="116.3" y="36.1" transform="rotate(-90 116.3 36.1)">2</text>
<text x="126.5" y="36.1" transform="rotate(-90 126.5 36.1)">2</text>
<text x="142.3" y="75.8">P_VCC_24V</text>
<text x="276.9" y="75.8">P_VCC_5V</text>
<text x="22.9" y="78.3">P_VCC_5V</text>
<text x="72.9" y="83.3">4</text>
<text x="185" y="83.3">2</text>
<text x="185" y="80.8">7</text>
<text x="207.6" y="80.8">1</text>
<text x="235.8" y="80.8">1</text>
<text x="250.8" y="80.8">2</text>
<text x="40.1" y="84.4" transform="rotate(-90 40.1 84.4)">1</text>
<text x="47.8" y="85.9">3</text>
<text x="72.9" y="85.9">2</text>
<text x="83.3" y="89.7" transform="rotate(-90 83.3 89.7)">1</text>
<text x="93.5" y="84.4" transform="rotate(-90 93.5 84.4)">1</text>
<text x="185" y="85.9">3</text>
<text x="185" y="88.4">5</text>
<text x="207.6" y="85.9">8</text>
<text x="230.6" y="87.2" transform="rotate(-90 230.6 87.2)">2</text>
<text x="258.6" y="87.2" transform="rotate(-90 258.6 87.2)">1</text>
<text x="60.5" y="94.5" transform="rotate(-90 60.5 94.5)">1</text>
<text x="185" y="93.5">6</text>
<text x="185" y="90.9">9</text>
<text x="207.6" y="93.5">4</text>
<text x="83.3" y="99.6" transform="rotate(-90 83.3 99.6)">2</text>
<text x="230.6" y="99.6" transform="rotate(-90 230.6 99.6)">1</text>
<text x="258.6" y="97.1" transform="rotate(-90 258.6 97.1)">2</text>
<text x="39.9" y="141.7">1</text>
<text x="85.6" y="141.7">1</text>
<text x="124.5" y="144.4">P_VDD_3V3</text>
<text x="134.2" y="149.4">1</text>
<text x="144.1" y="149.4">2</text>
<text x="144.8" y="144.4">P_AVDD_3V3</text>
<text x="202.5" y="144.3">1</text>
<text x="220.3" y="144.3">1</text>
<text x="238.1" y="144.3">1</text>
<text x="129" y="160.6" transform="rotate(-90 129 160.6)">1</text>
<text x="202.5" y="158.2">1</text>
<text x="220.3" y="158.2">1</text>
<text x="238.1" y="158.2">1</text>
<text x="134.2" y="162.1">1</text>
<text x="144.1" y="162.1">2</text>
<text x="39.9" y="177.3">1</text>
<text x="85.6" y="177.3">1</text>
<text x="106.7" y="177.2">备注：原R53R50，现FB1和2和3可以考虑使用磁珠，具体型号待测</text>
<text x="254.8" y="178.9">自动售货机主控板</text>
<text x="255.6" y="183.7">0.72</text>
<text x="239.8" y="188.8">&lt;OrgName&gt;</text>
<text x="239.8" y="193.9">&lt;OrgAddr1&gt;</text>
<text x="262.4" y="194.1">4</text>
<text x="266.3" y="194.1">5</text>
<text x="277.7" y="193.9">17.05.26</text>
<text x="244.7" y="199.2">&lt;OrgAddr2&gt;</text>
<text x="275.4" y="199">&lt;OrgAddr3&gt;</text>
<text x="275.4" y="204">叶海鹏</text>
</g>
<g font-size="2.3" fill="#004080">
<text x="186.7" y="21.4">EN</text>
<text x="186.7" y="24">IN</text>
<text x="193.3" y="21.4">Out</text>
<text x="59.5" y="30.5" transform="rotate(-90 59.5 30.5)">2</text>
<text x="186.7" y="34.1">GND</text>
<text x="193.6" y="34.1">Adj</text>
<text x="59.5" y="36.9" transform="rotate(-90 59.5 36.9)">1</text>
<text x="186.7" y="36.7">GND</text>
<text x="189.3" y="82.4">VIN</text>
<text x="198" y="82.4">BOOT</text>
<text x="52.1" y="87.5">IN</text>
<text x="65.1" y="87.5">OUT</text>
<text x="65.5" y="84.9">TAB</text>
<text x="189.3" y="84.9">NC1</text>
<text x="189.3" y="87.5">NC2</text>
<text x="201.3" y="87.5">PH</text>
<text x="62.1" y="90.2" transform="rotate(-90 62.1 90.2)">ADJ</text>
<text x="189.3" y="95.1">GND VSENSE</text>
<text x="189.3" y="90">ENA</text>
<text x="189.3" y="92.5">EPAD</text>
<text x="31.8" y="143.3">GND</text>
<text x="77.5" y="143.3">GND</text>
<text x="197.1" y="145.9">nc</text>
<text x="214.9" y="145.9">nc</text>
<text x="232.6" y="145.9">nc</text>
<text x="197.1" y="159.8">nc</text>
<text x="214.9" y="159.8">nc</text>
<text x="232.6" y="159.8">nc</text>
<text x="31.8" y="178.9">GND</text>
<text x="77.5" y="178.9">GND</text>
</g>
<g font-size="1.8">
<text x="31.8" y="1.9">5</text>
<text x="90.1" y="1.9">4</text>
<text x="148.5" y="1.9">3</text>
<text x="206.8" y="1.9">2</text>
<text x="265.2" y="1.9">1</text>
<text x=".7" y="29.8">D</text>
<text x="295.1" y="29.8">D</text>
<text x=".7" y="80.9">C</text>
<text x="295.1" y="80.9">C</text>
<text x=".7" y="132.1">B</text>
<text x="295.1" y="132.1">B</text>
<text x=".7" y="183.3">A</text>
<text x="295.1" y="183.3">A</text>
<text x="31.8" y="209.2">5</text>
<text x="90.1" y="209.2">4</text>
<text x="148.5" y="209.2">3</text>
<text x="206.8" y="209.2">2</text>
<text x="265.2" y="209.2">1</text>
</g>
</svg>
